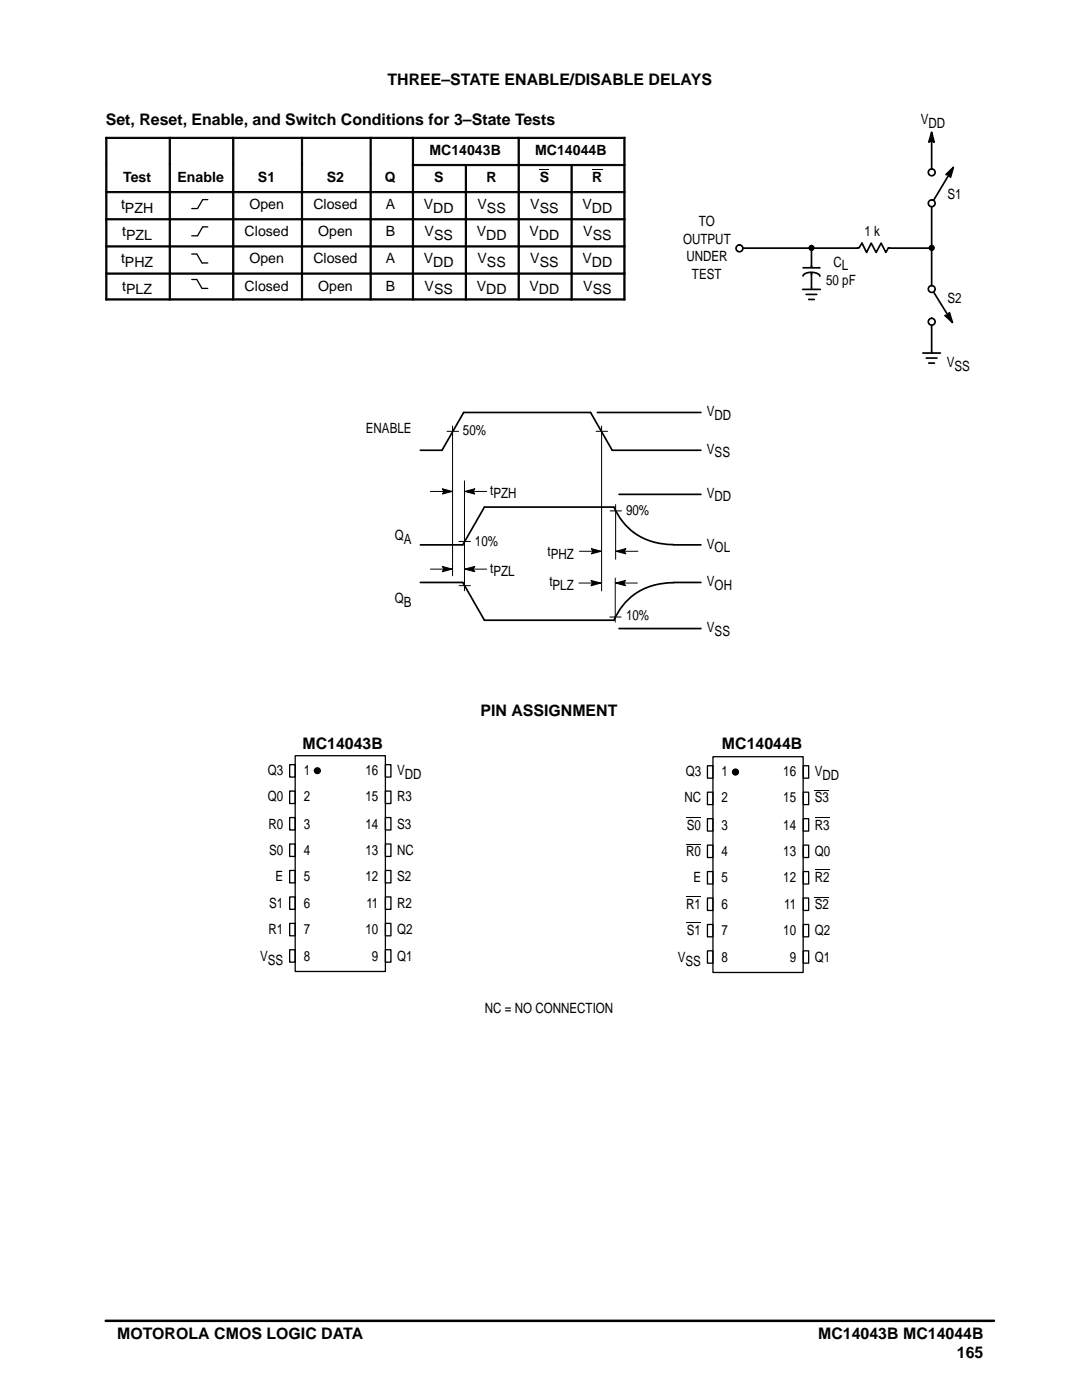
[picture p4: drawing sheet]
<svg xmlns="http://www.w3.org/2000/svg" width="216mm" height="279mm" viewBox="0 0 216 279" stroke-linecap="round" stroke-linejoin="round" font-family="sans-serif">
<path d="M21.1 263.6h177.2" fill="none" stroke="#000" stroke-width=".5"/>
<g fill="#000" stroke="#000" stroke-width=".2">
<path d="M21.1 27.4h.2v5.4h-.2z" fill-rule="evenodd"/>
<path d="M21.1 27.4h12.6v.2h-12.6z" fill-rule="evenodd"/>
<path d="M21.1 32.8h.2v5.4h-.2z" fill-rule="evenodd"/>
<path d="M21.1 38.2h.2v5.4h-.2z" fill-rule="evenodd"/>
<path d="M21.1 38.2h12.6v.3h-12.6z" fill-rule="evenodd"/>
<path d="M33.8 27.4h.2v5.4h-.2z" fill-rule="evenodd"/>
<path d="M33.8 27.4h12.6v.2h-12.6z" fill-rule="evenodd"/>
<path d="M33.8 32.8h.2v5.4h-.2z" fill-rule="evenodd"/>
<path d="M33.8 38.2h.2v5.4h-.2z" fill-rule="evenodd"/>
<path d="M33.8 38.2h12.6v.3h-12.6z" fill-rule="evenodd"/>
<path d="M46.4 27.4h.3v5.4h-.3z" fill-rule="evenodd"/>
<path d="M46.4 27.4h13.7v.2h-13.7z" fill-rule="evenodd"/>
<path d="M46.4 32.8h.3v5.4h-.3z" fill-rule="evenodd"/>
<path d="M46.4 38.2h.3v5.4h-.3z" fill-rule="evenodd"/>
<path d="M46.4 38.2h13.7v.3h-13.7z" fill-rule="evenodd"/>
<path d="M60.1 27.4h.3v5.4h-.3z" fill-rule="evenodd"/>
<path d="M60.1 27.4h13.7v.2h-13.7z" fill-rule="evenodd"/>
<path d="M60.1 32.8h.3v5.4h-.3z" fill-rule="evenodd"/>
<path d="M60.1 38.2h.3v5.4h-.3z" fill-rule="evenodd"/>
<path d="M60.1 38.2h13.7v.3h-13.7z" fill-rule="evenodd"/>
<path d="M73.8 27.4h.3v5.4h-.3z" fill-rule="evenodd"/>
<path d="M73.8 27.4h8.5v.2h-8.5z" fill-rule="evenodd"/>
<path d="M73.8 32.8h.3v5.4h-.3z" fill-rule="evenodd"/>
<path d="M73.8 38.2h.3v5.4h-.3z" fill-rule="evenodd"/>
<path d="M73.8 38.2h8.5v.3h-8.5z" fill-rule="evenodd"/>
<path d="M82.3 27.4h.2v5.4h-.2z" fill-rule="evenodd"/>
<path d="M82.3 27.4h21.1v.2h-21.1z" fill-rule="evenodd"/>
<path d="M82.3 32.8h.2v5.4h-.2z" fill-rule="evenodd"/>
<path d="M82.3 32.8h10.5v.3h-10.5z" fill-rule="evenodd"/>
<path d="M82.3 38.2h.2v5.4h-.2z" fill-rule="evenodd"/>
<path d="M82.3 38.2h10.5v.3h-10.5z" fill-rule="evenodd"/>
<path d="M92.8 32.8h.3v5.4h-.3z" fill-rule="evenodd"/>
<path d="M92.8 32.8h10.6v.3h-10.6z" fill-rule="evenodd"/>
<path d="M92.8 38.2h.3v5.4h-.3z" fill-rule="evenodd"/>
<path d="M92.8 38.2h10.6v.3h-10.6z" fill-rule="evenodd"/>
<path d="M103.4 27.4h.2v5.4h-.2z" fill-rule="evenodd"/>
<path d="M103.4 27.4h21.3v.2h-21.3z" fill-rule="evenodd"/>
<path d="M103.4 32.8h.2v5.4h-.2z" fill-rule="evenodd"/>
<path d="M103.4 32.8h10.5v.3h-10.5z" fill-rule="evenodd"/>
<path d="M103.4 38.2h.2v5.4h-.2z" fill-rule="evenodd"/>
<path d="M103.4 38.2h10.5v.3h-10.5z" fill-rule="evenodd"/>
<path d="M113.9 32.8h.3v5.4h-.3z" fill-rule="evenodd"/>
<path d="M113.9 32.8h10.8v.3h-10.8z" fill-rule="evenodd"/>
<path d="M113.9 38.2h.3v5.4h-.3z" fill-rule="evenodd"/>
<path d="M113.9 38.2h10.8v.3h-10.8z" fill-rule="evenodd"/>
<path d="M124.5 27.4h.2v5.4h-.2z" fill-rule="evenodd"/>
<path d="M124.5 32.8h.2v5.4h-.2z" fill-rule="evenodd"/>
<path d="M124.5 38.2h.2v5.4h-.2z" fill-rule="evenodd"/>
<path d="M21.1 43.6h.2v5.4h-.2z" fill-rule="evenodd"/>
<path d="M21.1 43.6h12.6v.3h-12.6z" fill-rule="evenodd"/>
<path d="M21.1 49.1h.2v5.4h-.2z" fill-rule="evenodd"/>
<path d="M21.1 49.1h12.6v.2h-12.6z" fill-rule="evenodd"/>
<path d="M21.1 54.5h.2v5.4h-.2z" fill-rule="evenodd"/>
<path d="M21.1 54.5h12.6v.2h-12.6z" fill-rule="evenodd"/>
<path d="M21.1 59.6h12.6v.3h-12.6z" fill-rule="evenodd"/>
<path d="M33.8 43.6h.2v5.4h-.2z" fill-rule="evenodd"/>
<path d="M33.8 43.6h12.6v.3h-12.6z" fill-rule="evenodd"/>
<path d="M33.8 49.1h.2v5.4h-.2z" fill-rule="evenodd"/>
<path d="M33.8 49.1h12.6v.2h-12.6z" fill-rule="evenodd"/>
<path d="M33.8 54.5h.2v5.4h-.2z" fill-rule="evenodd"/>
<path d="M33.8 54.5h12.6v.2h-12.6z" fill-rule="evenodd"/>
<path d="M33.8 59.6h12.6v.3h-12.6z" fill-rule="evenodd"/>
<path d="M46.4 43.6h.3v5.4h-.3z" fill-rule="evenodd"/>
<path d="M46.4 43.6h13.7v.3h-13.7z" fill-rule="evenodd"/>
<path d="M46.4 49.1h.3v5.4h-.3z" fill-rule="evenodd"/>
<path d="M46.4 49.1h13.7v.2h-13.7z" fill-rule="evenodd"/>
<path d="M46.4 54.5h.3v5.4h-.3z" fill-rule="evenodd"/>
<path d="M46.4 54.5h13.7v.2h-13.7z" fill-rule="evenodd"/>
<path d="M46.4 59.6h13.7v.3h-13.7z" fill-rule="evenodd"/>
<path d="M60.1 43.6h.3v5.4h-.3z" fill-rule="evenodd"/>
<path d="M60.1 43.6h13.7v.3h-13.7z" fill-rule="evenodd"/>
<path d="M60.1 49.1h.3v5.4h-.3z" fill-rule="evenodd"/>
<path d="M60.1 49.1h13.7v.2h-13.7z" fill-rule="evenodd"/>
<path d="M60.1 54.5h.3v5.4h-.3z" fill-rule="evenodd"/>
<path d="M60.1 54.5h13.7v.2h-13.7z" fill-rule="evenodd"/>
<path d="M60.1 59.6h13.7v.3h-13.7z" fill-rule="evenodd"/>
<path d="M73.8 43.6h.3v5.4h-.3z" fill-rule="evenodd"/>
<path d="M73.8 43.6h8.5v.3h-8.5z" fill-rule="evenodd"/>
<path d="M73.8 49.1h.3v5.4h-.3z" fill-rule="evenodd"/>
<path d="M73.8 49.1h8.5v.2h-8.5z" fill-rule="evenodd"/>
<path d="M73.8 54.5h.3v5.4h-.3z" fill-rule="evenodd"/>
<path d="M73.8 54.5h8.5v.2h-8.5z" fill-rule="evenodd"/>
<path d="M73.8 59.6h8.5v.3h-8.5z" fill-rule="evenodd"/>
<path d="M82.3 43.6h.2v5.4h-.2z" fill-rule="evenodd"/>
<path d="M82.3 43.6h10.5v.3h-10.5z" fill-rule="evenodd"/>
<path d="M82.3 49.1h.2v5.4h-.2z" fill-rule="evenodd"/>
<path d="M82.3 49.1h10.5v.2h-10.5z" fill-rule="evenodd"/>
<path d="M82.3 54.5h.2v5.4h-.2z" fill-rule="evenodd"/>
<path d="M82.3 54.5h10.5v.2h-10.5z" fill-rule="evenodd"/>
<path d="M82.3 59.6h10.5v.3h-10.5z" fill-rule="evenodd"/>
<path d="M92.8 43.6h.3v5.4h-.3z" fill-rule="evenodd"/>
<path d="M92.8 43.6h10.6v.3h-10.6z" fill-rule="evenodd"/>
<path d="M92.8 49.1h.3v5.4h-.3z" fill-rule="evenodd"/>
<path d="M92.8 49.1h10.6v.2h-10.6z" fill-rule="evenodd"/>
<path d="M92.8 54.5h.3v5.4h-.3z" fill-rule="evenodd"/>
<path d="M92.8 54.5h10.6v.2h-10.6z" fill-rule="evenodd"/>
<path d="M92.8 59.6h10.6v.3h-10.6z" fill-rule="evenodd"/>
<path d="M103.4 43.6h.2v5.4h-.2z" fill-rule="evenodd"/>
<path d="M103.4 43.6h10.5v.3h-10.5z" fill-rule="evenodd"/>
<path d="M103.4 49.1h.2v5.4h-.2z" fill-rule="evenodd"/>
<path d="M103.4 49.1h10.5v.2h-10.5z" fill-rule="evenodd"/>
<path d="M103.4 54.5h.2v5.4h-.2z" fill-rule="evenodd"/>
<path d="M103.4 54.5h10.5v.2h-10.5z" fill-rule="evenodd"/>
<path d="M103.4 59.6h10.5v.3h-10.5z" fill-rule="evenodd"/>
<path d="M113.9 43.6h.3v5.4h-.3z" fill-rule="evenodd"/>
<path d="M113.9 43.6h10.8v.3h-10.8z" fill-rule="evenodd"/>
<path d="M113.9 49.1h.3v5.4h-.3z" fill-rule="evenodd"/>
<path d="M113.9 49.1h10.8v.2h-10.8z" fill-rule="evenodd"/>
<path d="M113.9 54.5h.3v5.4h-.3z" fill-rule="evenodd"/>
<path d="M113.9 54.5h10.8v.2h-10.8z" fill-rule="evenodd"/>
<path d="M113.9 59.6h10.8v.3h-10.8z" fill-rule="evenodd"/>
<path d="M124.5 43.6h.2v5.4h-.2z" fill-rule="evenodd"/>
<path d="M124.5 49.1h.2v5.4h-.2z" fill-rule="evenodd"/>
<path d="M124.5 54.5h.2v5.4h-.2z" fill-rule="evenodd"/>
<circle cx="63.3" cy="153.8" r=".61"/>
<circle cx="146.8" cy="154.1" r=".62"/>
</g>
<g fill="#000">
<path d="M107.7 33.9h1.9v.1h-1.9z" fill-rule="evenodd"/>
<path d="M88.3 97.5l1.9 .6-1.9 .5 .3-.5z" fill-rule="evenodd"/>
<path d="M92.8 98.1l1.9-.6-.3 .6 .3 .5z" fill-rule="evenodd"/>
<path d="M88.3 113l1.9 .6-1.9 .5 .3-.5z" fill-rule="evenodd"/>
<path d="M92.8 113.6l1.9-.6-.3 .6 .3 .5z" fill-rule="evenodd"/>
<path d="M117.9 115.8l2 .6-2 .5 .3-.5z" fill-rule="evenodd"/>
<path d="M118 109.5l2 .5-2 .5 .3-.5z" fill-rule="evenodd"/>
<path d="M122.8 116.4l2-.6-.3 .6 .3 .5z" fill-rule="evenodd"/>
<path d="M122.9 110l2-.5-.3 .5 .3 .5z" fill-rule="evenodd"/>
</g>
<g fill="none" stroke="#000" stroke-width=".2">
<path d="M118.2 33.9h2M85.9 98.1h4.3M88.3 97.5l1.9 .6-1.9 .5 .3-.5zM89.2 86.1h2.3M90.3 85v29.9M92.7 96v21.9M92.8 98.1l1.9-.6-.3 .6 .3 .5zM92.8 98.1h4.3M118.9 86.1h2.3M120 85v32.9M85.9 113.6h4.3M88.3 113l1.9 .6-1.9 .5 .3-.5z"/>
<path d="M91.6 116.9h2.3M91.6 108.1h2.3M92.8 113.6l1.9-.6-.3 .6 .3 .5zM92.8 113.6h4.3M115.5 116.4h4.4M115.6 110h4.4M117.9 115.8l2 .6-2 .5 .3-.5zM118 109.5l2 .5-2 .5 .3-.5zM121.7 102h2.3M122.8 115.4v8.8M122.8 116.4l2-.6-.3 .6 .3 .5zM122.8 100.7v10.9"/>
<path d="M122.8 116.4h4.4M122.9 110l2-.5-.3 .5 .3 .5zM122.9 110h4.4M121.7 123.1h2.2M162.6 157.7h2.8M136.9 168.5h3M136.9 178.9h3M137.1 163.2h2.8M162.6 173.6h2.9M162.6 163.2h2.9M162.6 179h2.8M137.1 184.2h2.8"/>
</g>
<path d="M185.9 26.5v7.9M190.2 33.4l-4.3 7.2v17.1l4.1 6.6M147.6 49.5h38.3M185.9 64.3v5.8M83.9 89.9h4.3l4.3-7.6h25.3l4.4 7.6h17.7M119.2 82.3h20.7M123.5 98.7h16.4M83.9 116.2h8.4l4.4 7.6h25.8a12.2 12.2 0 0 1 11.9-7.5M134.4 108.7h5.5M134.4 116.2h5.5M134.4 108.7a12.3 12.3 0 0 1-11.9-7.5h-25.8l-4.4 7.5h-8.4M123.5 125.4h16.4" fill="none" stroke="#000" stroke-width=".34"/>
<g fill="none" stroke="#000" stroke-width=".26">
<path d="M40.4 39.8l-1 1.8M40.5 39.8h1M38.3 41.6h1.1M38.3 47.1h1.1M38.3 50.7h.9M38.3 55.8h.9M39.3 50.7l1 1.8M39.3 55.8l1 1.8M40.4 52.5h1.1M40.4 57.6h1.1M40.4 45.3l-1 1.8M40.5 45.3h1"/>
<path d="M57.8 152.6h1.1v2.5h-1.1zM57.8 157.9h1.1v2.5h-1.1zM58.9 150.8h18v43.1h-18zM76.9 152.6h1.1v2.5h-1.1zM76.9 157.9h1.1v2.5h-1.1zM141.2 152.8h1.1v2.5h-1.1zM141.2 158.1h1.1v2.5h-1.1zM142.3 151h18v43.1h-18zM160.3 152.8h1.1v2.5h-1.1zM160.3 158.1h1.1v2.5h-1.1zM57.8 163.2h1.1v2.4h-1.1zM57.8 168.4h1.1v2.5h-1.1z"/>
<path d="M57.8 173.7h1.1v2.5h-1.1zM57.8 179h1.1v2.5h-1.1zM76.9 163.2h1.1v2.4h-1.1zM76.9 168.4h1.1v2.5h-1.1zM76.9 173.7h1.1v2.5h-1.1zM76.9 179h1.1v2.5h-1.1zM141.2 163.4h1.1v2.5h-1.1zM141.2 168.7h1.1v2.4h-1.1zM141.2 173.9h1.1v2.5h-1.1zM141.2 179.2h1.1v2.5h-1.1zM160.3 163.4h1.1v2.5h-1.1zM160.3 168.7h1.1v2.4h-1.1z"/>
<path d="M160.3 173.9h1.1v2.5h-1.1zM160.3 179.2h1.1v2.5h-1.1zM57.8 184.3h1.1v2.5h-1.1zM57.8 189.5h1.1v2.5h-1.1zM76.9 184.3h1.1v2.5h-1.1zM76.9 189.5h1.1v2.5h-1.1zM141.2 184.5h1.1v2.5h-1.1zM141.2 189.8h1.1v2.4h-1.1zM160.3 184.5h1.1v2.5h-1.1zM160.3 189.8h1.1v2.4h-1.1z"/>
</g>
<circle cx="147.5" cy="49.6" r=".68" fill="#fff"/>
<g fill="none" stroke="#000" stroke-width=".34">
<path d="M188.8 34.8l1.4-1.4-.5 2-.3-.5zM160.2 57.8h3.5M160.9 58.8h2.1M161.4 59.8h1.1M161.9 49.5v8.2M171.1 49.5h.3l.6-1 .9 1.9 .9-1.9 1 1.9 1-1.9 1 1.9 .5-.9h.3M184.1 70.5h3.5M184.8 71.5h2.2M185.3 72.5h1.2M185.9 70.1v.4M188.6 63l.6-.1 .2-.5 .6 1.9z"/>
<circle cx="147.5" cy="49.6" r=".68"/>
</g>
<g fill="#000" stroke="#000" stroke-width=".26">
<circle cx="161.9" cy="49.5" r=".49"/>
<circle cx="185.9" cy="49.5" r=".49"/>
</g>
<g fill="#000">
<path d="M188.8 34.8l1.4-1.4-.5 2-.3-.5z" fill-rule="evenodd"/>
<path d="M188.6 63l.6-.1 .2-.5 .6 1.9z" fill-rule="evenodd"/>
</g>
<path d="M171.4 48.9h5.9v1.2h-5.9z" fill-rule="evenodd" fill="#fff" stroke="#fff" stroke-width=".34"/>
<circle cx="185.9" cy="64.2" r=".68" fill="#fff"/>
<circle cx="185.9" cy="64.2" r=".68" fill="none" stroke="#000" stroke-width=".34"/>
<circle cx="185.9" cy="40.6" r=".68" fill="#fff"/>
<circle cx="185.9" cy="40.6" r=".68" fill="none" stroke="#000" stroke-width=".34"/>
<circle cx="185.9" cy="34.4" r=".68" fill="#fff"/>
<circle cx="185.9" cy="34.4" r=".68" fill="none" stroke="#000" stroke-width=".34"/>
<circle cx="185.9" cy="57.7" r=".68" fill="#fff"/>
<g fill="none" stroke="#000" stroke-width=".34">
<path d="M161.9 53v1.8"/>
<circle cx="185.9" cy="57.7" r=".68"/>
</g>
<path d="M160.3 53.4h3.3v.9h-3.3z" fill-rule="evenodd" fill="#fff"/>
<path d="M185.9 26.4l.5 2-.5-.3-.6 .3zM160.2 55.1a2.08 2.08 0 0 1 2.7-.6l.6 .4 .1 .2M160.2 53.4h3.4" fill="none" stroke="#000" stroke-width=".34"/>
<path d="M185.9 26.4l.5 2-.5-.3-.6 .3z" fill-rule="evenodd" fill="#000"/>
<g font-size="3.2">
<text x="77.3" y="16.9">THREE–STATE ENABLE/DISABLE DELAYS</text>
<text x="21.1" y="25">Set, Reset, Enable, and Switch Conditions for 3–State Tests</text>
<text x="95.9" y="142.8">PIN ASSIGNMENT</text>
<text x="60.4" y="149.4">MC14043B</text>
<text x="144.1" y="149.4">MC14044B</text>
<text x="23.4" y="267.1">MOTOROLA CMOS LOGIC DATA</text>
<text x="163.3" y="267.1">MC14043B MC14044B</text>
<text x="190.9" y="270.9">165</text>
</g>
<g font-size="2.8">
<text x="183.7" y="24.8">VDD</text>
<text x="85.7" y="30.9">MC14043B</text>
<text x="106.8" y="30.9">MC14044B</text>
<text x="24.2" y="41.7">tPZH</text>
<text x="24.6" y="36.3">Test</text>
<text x="35.4" y="36.3">Enable</text>
<text x="49.8" y="41.7">Open</text>
<text x="51.5" y="36.3">S1</text>
<text x="62.5" y="41.7">Closed</text>
<text x="65.2" y="36.3">S2</text>
<text x="76.8" y="36.3">Q</text>
<text x="77" y="41.7">A</text>
<text x="84.6" y="41.7">VDD</text>
<text x="86.6" y="36.3">S</text>
<text x="95.3" y="41.7">VSS</text>
<text x="97.1" y="36.3">R</text>
<text x="105.8" y="41.7">VSS</text>
<text x="107.7" y="36.3">S</text>
<text x="116.2" y="41.7">VDD</text>
<text x="118.2" y="36.3">R</text>
<text x="189.1" y="39.7">S1</text>
<text x="24.4" y="47.2">tPZL</text>
<text x="48.8" y="47.2">Closed</text>
<text x="63.5" y="47.2">Open</text>
<text x="77" y="47.2">B</text>
<text x="84.7" y="47.2">VSS</text>
<text x="95.1" y="47.2">VDD</text>
<text x="105.7" y="47.2">VDD</text>
<text x="116.4" y="47.2">VSS</text>
<text x="139.5" y="45.1">TO</text>
<text x="172.5" y="47.2">1 k</text>
<text x="24.2" y="52.6">tPHZ</text>
<text x="49.8" y="52.6">Open</text>
<text x="62.5" y="52.6">Closed</text>
<text x="77" y="52.6">A</text>
<text x="84.6" y="52.6">VDD</text>
<text x="95.3" y="52.6">VSS</text>
<text x="105.8" y="52.6">VSS</text>
<text x="116.2" y="52.6">VDD</text>
<text x="136.3" y="48.7">OUTPUT</text>
<text x="137" y="52.2">UNDER</text>
<text x="166.3" y="53.3">CL</text>
<text x="24.4" y="58">tPLZ</text>
<text x="48.8" y="58">Closed</text>
<text x="63.5" y="58">Open</text>
<text x="77" y="58">B</text>
<text x="84.7" y="58">VSS</text>
<text x="95.1" y="58">VDD</text>
<text x="105.7" y="58">VDD</text>
<text x="116.4" y="58">VSS</text>
<text x="138.1" y="55.7">TEST</text>
<text x="164.9" y="56.8">50 pF</text>
<text x="189.1" y="60.4">S2</text>
<text x="188.9" y="73.3">VSS</text>
<text x="141.1" y="83.1">VDD</text>
<text x="73" y="86.5">ENABLE</text>
<text x="92.4" y="86.8">50%</text>
<text x="141.1" y="90.6">VSS</text>
<text x="97.8" y="98.7">tPZH</text>
<text x="141.1" y="99.4">VDD</text>
<text x="78.8" y="107.9">QA</text>
<text x="124.9" y="102.8">90%</text>
<text x="94.8" y="108.9">10%</text>
<text x="109.2" y="110.9">tPHZ</text>
<text x="141.1" y="109.6">VOL</text>
<text x="97.8" y="114.3">tPZL</text>
<text x="109.6" y="117">tPLZ</text>
<text x="141.1" y="117">VOH</text>
<text x="78.8" y="120.4">QB</text>
<text x="124.9" y="123.8">10%</text>
<text x="141.1" y="126.2">VSS</text>
<text x="53.4" y="154.8">Q3</text>
<text x="60.6" y="154.8">1</text>
<text x="72.9" y="154.8">16</text>
<text x="79.2" y="154.8">VDD</text>
<text x="136.8" y="155">Q3</text>
<text x="144" y="155">1</text>
<text x="156.3" y="155">16</text>
<text x="162.6" y="155">VDD</text>
<text x="53.4" y="159.9">Q0</text>
<text x="60.6" y="159.9">2</text>
<text x="72.9" y="159.9">15</text>
<text x="79.2" y="159.9">R3</text>
<text x="136.6" y="160.1">NC</text>
<text x="144" y="160.1">2</text>
<text x="156.3" y="160.1">15</text>
<text x="162.6" y="160.1">S3</text>
<text x="53.6" y="165.4">R0</text>
<text x="60.6" y="165.4">3</text>
<text x="72.9" y="165.4">14</text>
<text x="79.2" y="165.4">S3</text>
<text x="137.1" y="165.6">S0</text>
<text x="144" y="165.6">3</text>
<text x="156.3" y="165.6">14</text>
<text x="162.6" y="165.6">R3</text>
<text x="53.7" y="170.7">S0</text>
<text x="60.6" y="170.7">4</text>
<text x="72.9" y="170.7">13</text>
<text x="79.2" y="170.7">NC</text>
<text x="136.9" y="170.9">R0</text>
<text x="144" y="170.9">4</text>
<text x="156.3" y="170.9">13</text>
<text x="162.6" y="170.9">Q0</text>
<text x="55" y="175.8">E</text>
<text x="60.6" y="175.8">5</text>
<text x="72.9" y="175.8">12</text>
<text x="79.2" y="175.8">S2</text>
<text x="138.4" y="176">E</text>
<text x="144" y="176">5</text>
<text x="156.3" y="176">12</text>
<text x="162.6" y="176">R2</text>
<text x="53.7" y="181.1">S1</text>
<text x="60.6" y="181.2">6</text>
<text x="73.1" y="181.2">11</text>
<text x="79.2" y="181.2">R2</text>
<text x="136.9" y="181.3">R1</text>
<text x="144" y="181.4">6</text>
<text x="156.5" y="181.4">11</text>
<text x="162.6" y="181.4">S2</text>
<text x="51.9" y="191.8">VSS</text>
<text x="53.6" y="186.4">R1</text>
<text x="60.6" y="191.8">8</text>
<text x="60.6" y="186.4">7</text>
<text x="72.9" y="186.4">10</text>
<text x="74.2" y="191.8">9</text>
<text x="79.2" y="191.8">Q1</text>
<text x="79.2" y="186.4">Q2</text>
<text x="137.1" y="186.6">S1</text>
<text x="144" y="186.6">7</text>
<text x="156.3" y="186.6">10</text>
<text x="162.6" y="186.6">Q2</text>
<text x="135.3" y="192">VSS</text>
<text x="144" y="192">8</text>
<text x="157.6" y="192">9</text>
<text x="162.6" y="192">Q1</text>
<text x="96.8" y="202.2">NC = NO CONNECTION</text>
</g>
</svg>
